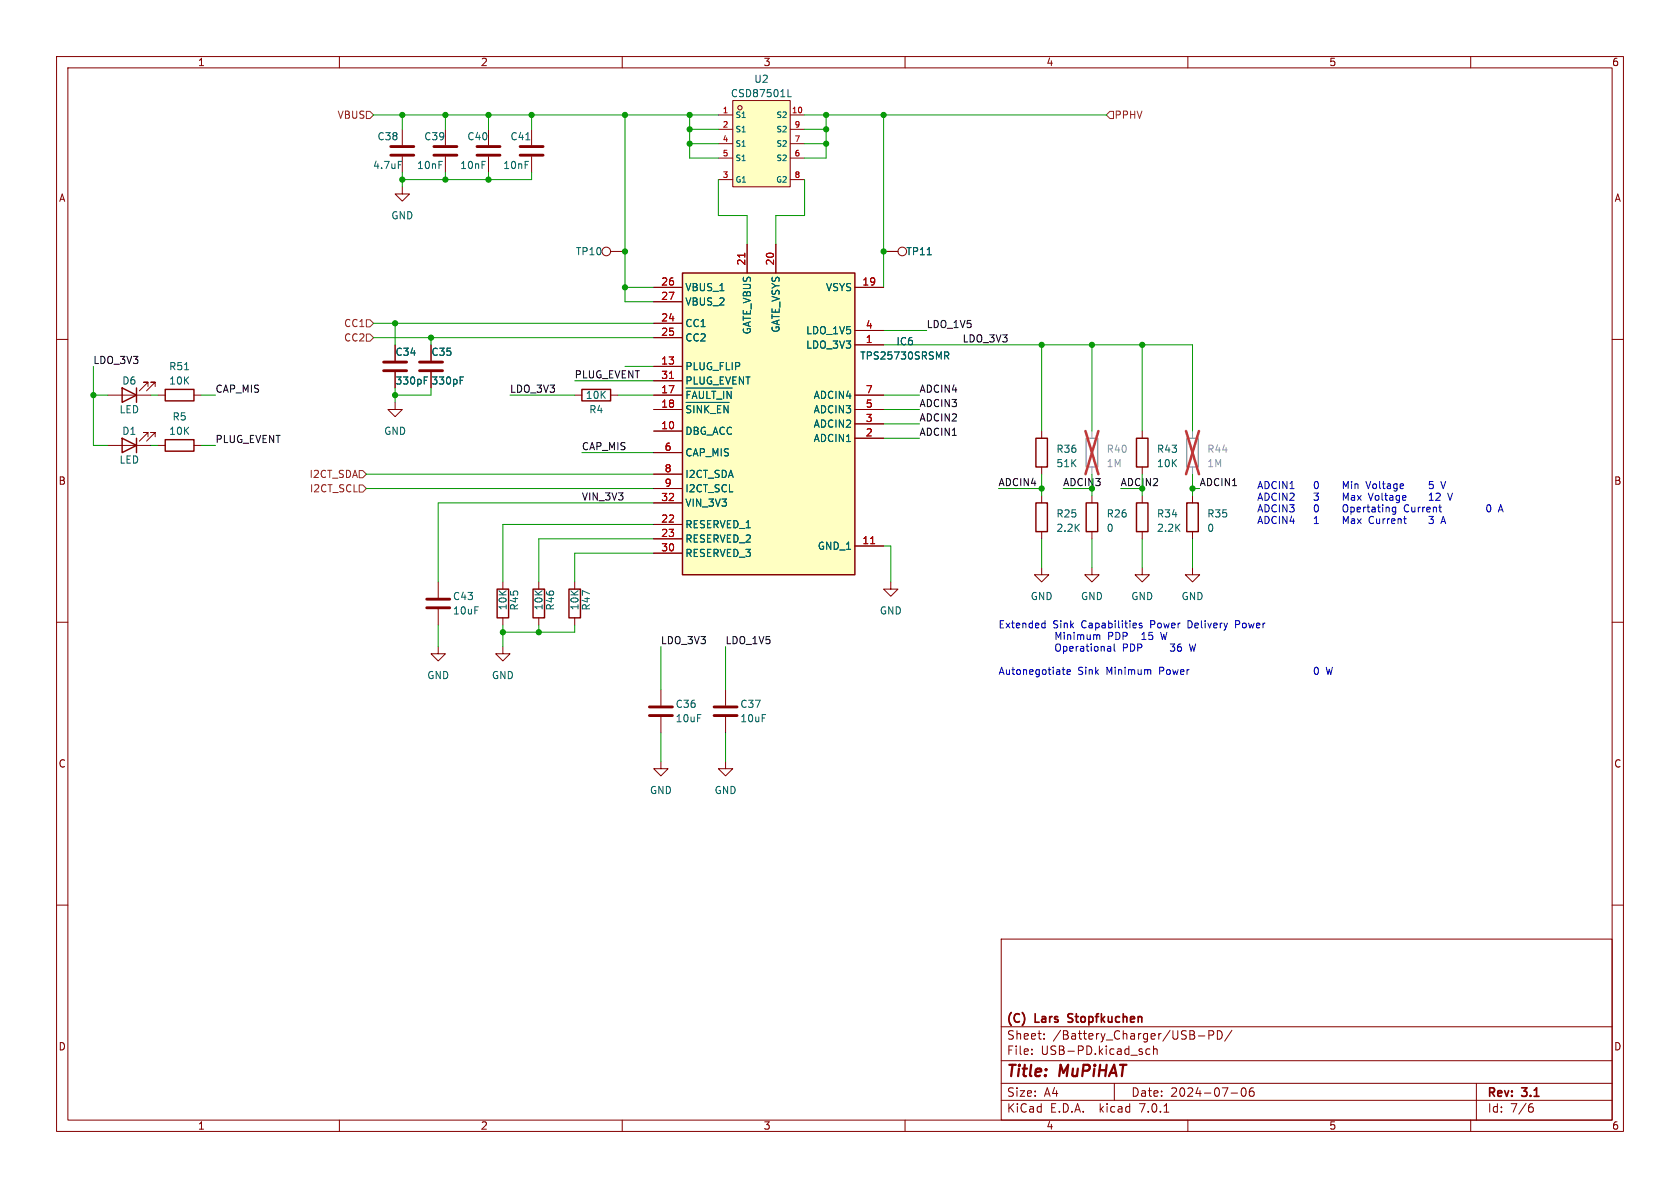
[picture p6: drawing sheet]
<svg xmlns="http://www.w3.org/2000/svg" width="297mm" height="210mm" viewBox="0 0 297 210" stroke-linecap="round" stroke-linejoin="round" font-family="sans-serif">
<g fill="none" stroke="#840000" stroke-width=".18">
<path d="M10 10h277v190h-277zM12 12h273v186h-273zM60 10v2M110 10v2M129.5 17.8h10.2v15.2h-10.2zM160 10v2M210 10v2M260 10v2M71.1 33v1.3h1.3l-1.3 1.3-1.3-1.3h1.3M71.1 22.9v2.8M71.1 27.7v2.8M78.7 22.9v2.8"/>
<path d="M78.7 27.7v2.8M86.4 22.9v2.8M86.4 27.7v2.8M94 22.9v2.8M94 27.7v2.8M127 20.3h2.5M127 22.9h2.5M127 31.8h2.5M127 25.4h2.5M127 27.9h2.5M139.7 20.3h2.5M139.7 22.9h2.5"/>
<path d="M139.7 31.8h2.5M139.7 25.4h2.5M139.7 27.9h2.5M10 60h2M107.9 44.5h2.6M115.6 50.8h5M115.6 57.2h5M115.6 59.7h5M115.6 53.3h5M132.1 43.2v5.1M137.2 43.2v5.1M151.1 50.8h5.1"/>
<path d="M151.1 58.4h5.1M156.2 44.5h2.5M285 60h2M19 69.9h7.7M19 78.7h7.7M26.2 77.2v-.7h-.8h.8l-1.6 1.5M26.2 68.3v-.7h-.8h.8l-1.6 1.5M27.4 77.2v-.7h-.7h.7l-1.5 1.5M27.4 68.3v-.7h-.7h.7l-1.5 1.5M27.9 69.9h1.3M27.9 78.7h1.3M34.3 69.9h1.3"/>
<path d="M34.3 78.7h1.3M69.8 71.1v1.3h1.3l-1.3 1.3-1.2-1.3h1.2M69.8 61v2.8M69.8 65.8v2.8M76.2 61v2.8M76.2 65.8v2.8M101.6 69.9h1.3M107.9 69.9h1.3M115.6 76.2h5M115.6 64.8h5M115.6 69.9h5M115.6 72.4h5"/>
<path d="M115.6 67.3h5M151.1 61h5.1M151.1 69.9h5.1M151.1 72.4h5.1M151.1 77.5h5.1M151.1 74.9h5.1M184.1 76.2v1.3M201.9 76.2v1.3M115.6 92.7h5M115.6 95.3h5M115.6 97.8h5M115.6 88.9h5"/>
<path d="M115.6 80h5M115.6 83.8h5M115.6 86.4h5M151.1 96.5h5.1M184.1 82.6v1.2M184.1 87.6v1.3M184.1 94v1.3M193 87.6v1.3M193 94v1.3M201.9 82.6v1.2M201.9 87.6v1.3M201.9 94v1.3"/>
<path d="M210.8 87.6v1.3M210.8 94v1.3M10 110h2M77.5 114.3v1.3h1.2l-1.2 1.2-1.3-1.2h1.3M77.5 102.9v2.8M77.5 107.7v2.8M88.9 114.3v1.3h1.3l-1.3 1.2-1.3-1.2h1.3M88.9 102.9v1.2M88.9 109.2v1.3M95.2 102.9v1.2M95.2 109.2v1.3M101.6 102.9v1.2"/>
<path d="M101.6 109.2v1.3M157.5 102.9v1.2h1.2l-1.2 1.3-1.3-1.3h1.3M184.1 100.3v1.3h1.3l-1.3 1.3-1.2-1.3h1.2M193 100.3v1.3h1.3l-1.3 1.3-1.2-1.3h1.2M201.9 100.3v1.3h1.3l-1.3 1.3-1.2-1.3h1.2M210.8 100.3v1.3h1.3l-1.3 1.3-1.3-1.3h1.3M285 110h2M116.8 134.6v1.3h1.3l-1.3 1.3-1.2-1.3h1.2M116.8 121.9v2.8M116.8 126.7v2.8M128.3 134.6v1.3h1.2l-1.2 1.3-1.3-1.3h1.3M128.3 121.9v2.8"/>
<path d="M128.3 126.7v2.8M10 160h2M285 160h2M177 166h108v32h-108zM60 198v2M110 198v2M160 198v2M177 194.5h108M177 191.5h108M177 187.5h108M177 181.5h108M182.4 186.3v.1"/>
<path d="M182.4 185.5v.1M184.6 183.6v.1M184.6 182.8v.1M197 191.5v3M203.3 185.5l-.4-.1-.3 .3v.4l.1 .2h.6M203.9 185.5l.2-.1 .4 .1 .1 .9M203.9 184.9v1.5M205.8 196.6h.8M210 198v2M211.9 183.1h1.1M213.7 183l.7-.1 .2-.2-.1-.4-.2-.1h-.6v1.5M215.2 182.2a.76 .76 0 0 1 .9 .8 .76 .76 0 0 1-.9 .7z"/>
<path d="M217.6 193.2h1.2M217.8 182.1l-1.3 2M219.6 192.4l.2-.1a.81 .81 0 0 1 .6 .6 .81 .81 0 0 1-.3 .8l-.2 .1a.81 .81 0 0 1-.6-.6 .81 .81 0 0 1 .3-.8zM221.6 192.3a.59 .59 0 0 0-.7 .6v.6l.1 .2 .4 .1 .2-.1 .1-.5-.1-.3h-.5l-.2 .3M260 198v2M261 191.5v6.5M270.5 195.7h.4l.2 .3-.1 .5-.5 .1M270.9 195.1l-.4 .1"/>
<circle cx="130.8" cy="19.1" r=".38"/>
<circle cx="107.2" cy="44.4" r=".76"/>
<circle cx="159.5" cy="44.4" r=".76"/>
</g>
<g fill="none" stroke="#840000" stroke-width=".51">
<path d="M69.1 27.4h4.1M69.1 25.9h4.1M76.7 27.4h4.1M76.7 25.9h4.1M84.3 27.4h4.1M84.3 25.9h4.1M91.9 27.4h4.1M91.9 25.9h4.1M67.8 65.5h4.1M67.8 64h4.1M74.2 65.5h4M74.2 64h4"/>
<path d="M75.4 107.4h4.1M75.4 105.9h4.1M114.8 126.5h4.1M114.8 125h4.1M126.2 126.5h4.1M126.2 125h4.1"/>
</g>
<g fill="none" stroke="#840000" stroke-width=".25">
<path d="M120.6 48.3h30.5v53.3h-30.5zM21.6 77.5l2.5 1.2-2.5 1.3zM21.6 68.6l2.5 1.3-2.5 1.2zM24.1 68.6v2.5M24.1 77.5v2.5M29.2 68.8h5.1v2.1h-5.1zM29.2 77.7h5.1v2.1h-5.1zM102.9 68.8h5v2.1h-5zM183.1 77.5h2.1v5.1h-2.1zM200.9 77.5h2v5.1h-2zM183.1 88.9h2.1v5.1h-2.1zM192 88.9h2.1v5.1h-2.1z"/>
<path d="M200.9 88.9h2v5.1h-2zM209.8 88.9h2v5.1h-2zM87.9 104.1h2v5.1h-2zM94.2 104.1h2.1v5.1h-2.1zM100.6 104.1h2v5.1h-2z"/>
</g>
<g fill="none" stroke="#006464" stroke-width=".18">
<path d="M139.3 17.1h.6M70.4 28.5h.6M75 66.6h.6M81.4 66.6h.6M121.3 68.6h8.1M121.3 71.1h7.6M122.1 69.2h-.6v1.2M122.4 70.4l.4-1.2 .4 1.2M122.7 71.7v1.3M123.6 69.2v1M124 71.7v1.3l-.7-1.3v1.3M124.4 69.2v1"/>
<path d="M124.6 71.7v1.3M125 69.2v1.2M125.3 71.7l-.7 .7M125.8 69.2h.7M126.2 69.2v1.2M126.8 71.7v1.3M127.9 69.2v1.2M128.7 71.7v1.3l-.7-1.3v1.3M129.3 69.2v1.2l-.8-1.2v1.2M167 62.2h.5l.2 .2-.1 .4-.6 .1M167.3 62.9l.4 .6"/>
</g>
<path d="M192 77.5h2.1v5.1h-2.1zM209.8 77.5h2v5.1h-2z" fill="none" stroke="#a1a1a1" stroke-width=".25"/>
<path d="M193 76.2v1.3M210.8 76.2v1.3M193 82.6v1.2M210.8 82.6v1.2" fill="none" stroke="#a1a1a1" stroke-width=".18"/>
<path d="M191.9 76.2l2.3 7.6M194.2 76.2l-2.3 7.6M209.7 76.2l2.3 7.6M212 76.2l-2.3 7.6" fill="none" stroke="#eb3a3d" stroke-width=".46"/>
<g fill="#ffffc2" stroke="#ffffc2" stroke-width=".18">
<path d="M120.6 48.3h30.5v53.3h-30.5z"/>
<path d="M129.5 17.8h10.2v15.2h-10.2z"/>
<circle cx="130.8" cy="19.1" r=".38"/>
</g>
<path d="M131.7 44.8v.7M118.4 66.9h.7M153.9 96.1h.7" fill="none" stroke="#a90000" stroke-width=".18"/>
<path d="M64.8 19.7h.6l.6 .6-.6 .7h-.6zM196.2 19.7h.6v1.3h-.6l-.6-.7zM64.8 59.1h.6l.6 .6-.6 .6h-.6zM64.8 56.5h.6l.6 .7-.6 .6h-.6zM63.5 83.2h.6l.7 .6-.7 .7h-.6zM63.5 85.7h.6l.7 .7-.7 .6h-.6z" fill="none" stroke="#725600" stroke-width=".18"/>
<g fill="none" stroke="#0000c2" stroke-width=".18">
<path d="M237.5 86.4v-1.3l.4 .9 .4-.9v1.3M237.5 88.4v-1.2l.4 .9 .4-.9v1.2M237.5 92.6v-1.3l.4 .9 .4-.9v1.3M238.9 85.1v.1M238.9 85.5v.9M238.9 87.7h.5l.1 .7M238.9 91.8h.5l.1 .8M239.5 87.9l-.4 .1-.2 .1 .2 .3h.4M239.5 92l-.4 .1-.2 .2 .2 .3 .4-.1M239.5 85.5v.9M239.5 85.7l.2-.2 .3 .1 .1 .8M239.9 90.1l.6-.1v-.3h-.4l-.2 .1 .1 .6h.5"/>
<path d="M240 87.6l.6 .8M240 91.7l.6 .9M240.6 87.6l-.6 .8M240.6 91.7l-.6 .9M241.1 89.7v.8M241.4 89.7l-.3 .2M241.7 89.7h.4M241.8 89.2v1.1l.3 .2M242.6 89.7h.5v.8M243.1 90h-.4l-.2 .2 .2 .3 .4-.1M243.5 89.7h.5M243.7 89.2v1.1l.3 .2"/>
<path d="M244.4 89.7v.8M245 89.8l.2-.1h.3l.1 .8M245 89.7v.8M246.7 89.7h-.3l-.3 .2 .2 .5h.4M246.7 89.7v1.1M252.7 86.3l.5 .1M252.7 88.4h.7M252.7 87.5l.3-.3v1.2M253.3 85.1h-.6v.6l.5-.1M253.4 91.3l-.4 .5 .3 .1v.5l-.1 .2-.6-.2M253.9 87.3l.5-.1 .2 .3-.8 .9h.8M255.6 85.1l-.5 1.3"/>
<path d="M263 89.3l.1-.1a.68 .68 0 0 1 .5 .7 .68 .68 0 0 1-.5 .6l-.1-.1-.2-.4zM264.9 90.5l.4-1.3 .4 1.3M265 90.1h.6M184.4 110.1l.4 .1M184.8 109.7v1.3M184.8 110.9l-.4 .1M186.7 113.1v-1.3l.4 .9 .4-.9v1.3M186.7 114l.2-.2a.43 .43 0 0 1 .6 .5v.4a.42 .42 0 0 1-.4 .4 .42 .42 0 0 1-.5-.4zM187.8 118.4h.5M188 119l.3 .2M188 114.3h.4l.2 .2-.1 .5h-.5M188 114.3v1.2"/>
<path d="M188.1 111.8v.1M188.1 112.2v.9M188.6 118.8l.6-.1v-.3h-.4l-.2 .2 .1 .6h.5M188.7 112.2v.9M188.7 112.3l.2-.1 .3 .1 .1 .8M189.1 114.7l.6-.1v-.3h-.4l-.2 .1 .1 .6h.5M189.9 111.8v.1M189.9 112.2v.9M190.3 114.3v.8M190.5 112.3l.4-.1 .1 .2M190.5 112.2v.9M190.6 114.3l-.3 .2"/>
<path d="M191 112.4l.2-.2 .3 .1 .1 .8M191 112.4v.7M191 114.3h.5l.1 .8M191.6 114.6h-.4l-.2 .2 .2 .3 .4-.1M192 114.3h.5M192.2 112.2l.1 .8 .3 .1 .1-.2M192.2 113.8v1.1l.3 .2M192.7 112.2v.9M192.9 113.8v.2M192.9 114.3v.8M193.3 112.3l.4-.1 .2 .2M193.3 112.2v.9"/>
<path d="M193.5 114.4l.2-.1 .4 .1v.5l-.1 .1-.3 .1-.2-.1zM193.9 112.4l.2-.2 .3 .1v.8M193.9 112.4v.7M194.7 114.4l.2-.1h.3v.8M194.7 114.3v.8M195.8 114.3h.5l.1 .8M196.4 114.6h-.5l-.1 .2 .1 .3 .5-.1M197 113.8v1.1l.2 .2M201.9 110.2l-.3-.1-.2 .2v.2l.5 .1v.3h-.5M201.9 113.1h.7M203.1 112.9l.5 .2M203.1 111.8v.6l.5-.1"/>
<path d="M203.3 118.4l.1 .2v.6M210.3 113.8l.3 1.3 .2-.9 .3 .9 .3-1.3M232.5 118.1l.2-.1a.68 .68 0 0 1 .4 .6 .68 .68 0 0 1-.4 .6l-.2-.1-.2-.4zM234.5 118l.3 1.2 .2-.9 .3 .9 .3-1.2"/>
</g>
<g fill="none" stroke="#009600" stroke-width=".18">
<path d="M66 20.3h61M71.1 20.3v2.6M71.1 30.5v2.5M78.7 20.3v2.6M78.7 30.5v1.3M86.4 20.3v2.6M86.4 30.5v1.3M94 20.3v2.6M94 30.5v1.3h-22.9M110.5 20.3v33h5.1M121.9 20.3v7.6h5.1M121.9 22.9h5.1"/>
<path d="M121.9 25.4h5.1M127 31.8v6.3h5.1v5.1M142.2 20.3h53.4M142.2 31.8v6.3h-5v5.1M142.2 22.9h3.8M142.2 25.4h3.8M146 20.3v7.6h-3.8M156.2 20.3v30.5M66 57.2h49.6M66 59.7h49.6M69.8 57.2v3.8M76.2 59.7v1.3"/>
<path d="M110.5 50.8h5.1M156.2 58.4h7.6M16.5 69.9h2.5M16.5 64.8v13.9h2.5M26.7 69.9h1.2M26.7 78.7h1.2M35.6 69.9h2.5M35.6 78.7h2.5M69.8 68.6v2.5M76.2 68.6v1.3h-6.4M90.2 69.9h11.4M101.6 67.3h14"/>
<path d="M109.2 69.9h6.4M110.5 64.8h5.1M156.2 69.9h6.4M156.2 61h54.6v15.2M156.2 74.9h6.4M156.2 72.4h6.4M156.2 77.5h6.4M184.1 61v15.2M193 61v15.2M201.9 61v15.2M64.8 86.4h50.8M64.8 83.8h50.8"/>
<path d="M102.9 80h12.7M115.6 92.7h-26.7v10.2M115.6 95.3h-20.4v7.6M115.6 88.9h-38.1v14M115.6 97.8h-14v5.1M156.2 96.5h1.3v6.4M176.5 86.4h7.6M184.1 83.8v3.8M184.1 95.3v5M188 86.4h5M193 83.8v3.8M193 95.3v5"/>
<path d="M198.1 86.4h3.8M201.9 83.8v3.8M201.9 95.3v5M210.8 83.8v3.8M210.8 95.3v5M210.8 86.4h1.3M77.5 110.5v3.8M88.9 110.5v3.8M95.2 110.5v1.3M101.6 110.5v1.3h-12.7M116.8 114.3v7.6M128.3 114.3v7.6"/>
<path d="M116.8 129.5v5.1M128.3 129.5v5.1"/>
</g>
<g fill="#009600" stroke="#009600" stroke-width=".18">
<circle cx="78.7" cy="31.8" r=".46"/>
<circle cx="16.5" cy="69.9" r=".46"/>
<circle cx="69.8" cy="57.2" r=".46"/>
<circle cx="71.1" cy="31.8" r=".46"/>
<circle cx="71.1" cy="20.3" r=".46"/>
<circle cx="69.8" cy="69.9" r=".46"/>
<circle cx="193" cy="61" r=".46"/>
<circle cx="156.2" cy="20.3" r=".46"/>
<circle cx="146" cy="20.3" r=".46"/>
<circle cx="146" cy="22.9" r=".46"/>
<circle cx="146" cy="25.4" r=".46"/>
<circle cx="156.2" cy="44.5" r=".46"/>
<circle cx="76.2" cy="59.7" r=".46"/>
<circle cx="110.5" cy="44.5" r=".46"/>
<circle cx="110.5" cy="50.8" r=".46"/>
<circle cx="110.5" cy="20.3" r=".46"/>
<circle cx="121.9" cy="20.3" r=".46"/>
<circle cx="94" cy="20.3" r=".46"/>
<circle cx="86.4" cy="20.3" r=".46"/>
<circle cx="121.9" cy="22.9" r=".46"/>
<circle cx="121.9" cy="25.4" r=".46"/>
<circle cx="78.7" cy="20.3" r=".46"/>
<circle cx="86.4" cy="31.8" r=".46"/>
<circle cx="201.9" cy="86.4" r=".46"/>
<circle cx="201.9" cy="61" r=".46"/>
<circle cx="184.1" cy="61" r=".46"/>
<circle cx="210.8" cy="86.4" r=".46"/>
<circle cx="193" cy="86.4" r=".46"/>
<circle cx="184.1" cy="86.4" r=".46"/>
<circle cx="95.2" cy="111.8" r=".46"/>
<circle cx="88.9" cy="111.8" r=".46"/>
</g>
<g font-size="2.8" fill="#840000">
<text x="178" y="190.8">Title:</text>
<text x="187.4" y="190.8">MuPiHAT</text>
</g>
<g font-size="2.1" fill="#840000">
<text x="178" y="183.9">Sheet:</text>
<text x="178" y="181.1">(C)</text>
<text x="183.1" y="181.1">Lars</text>
<text x="186.2" y="183.9">/Battery_Charger/USB-PD/</text>
<text x="189.4" y="181.1">Stopfkuchen</text>
<text x="178" y="186.6">File:</text>
<text x="184" y="186.6">USB-PD.kicad_sch</text>
<text x="178" y="196.8">KiCad</text>
<text x="178" y="194">Size:</text>
<text x="184.6" y="194">A4</text>
<text x="185.7" y="196.8">E.D.A.</text>
<text x="194.4" y="196.8">kicad</text>
<text x="200" y="194">Date:</text>
<text x="201.5" y="196.8">7.0.1</text>
<text x="206.9" y="194">2024-07-06</text>
<text x="263" y="194.2">Rev:</text>
<text x="263" y="196.8">Id:</text>
<text x="267" y="196.8">7/6</text>
<text x="269.2" y="194.2">3.1</text>
</g>
<g font-size="1.8" fill="#840000">
<text x="35" y="11.8">1</text>
<text x="85" y="11.8">2</text>
<text x="135" y="11.8">3</text>
<text x="185" y="11.8">4</text>
<text x="235" y="11.8">5</text>
<text x="285" y="11.8">6</text>
<text x="10.4" y="35.8">A</text>
<text x="285.4" y="35.8">A</text>
<text x="10.3" y="85.8">B</text>
<text x="285.3" y="85.8">B</text>
<text x="10.3" y="135.8">C</text>
<text x="285.3" y="135.8">C</text>
<text x="10.3" y="185.8">D</text>
<text x="285.3" y="185.8">D</text>
<text x="35" y="199.8">1</text>
<text x="85" y="199.8">2</text>
<text x="135" y="199.8">3</text>
<text x="185" y="199.8">4</text>
<text x="235" y="199.8">5</text>
<text x="285" y="199.8">6</text>
</g>
<g font-size="1.8" fill="#006464">
<text x="129.1" y="17.3">CSD87501L</text>
<text x="133.3" y="14.8">U2</text>
<text x="66.7" y="25">C38</text>
<text x="74.9" y="25">C39</text>
<text x="82.6" y="25">C40</text>
<text x="90.2" y="25">C41</text>
<text x="65.9" y="30">4.7uF</text>
<text x="73.7" y="30">10nF</text>
<text x="81.3" y="30">10nF</text>
<text x="88.9" y="30">10nF</text>
<text x="69.1" y="38.9">GND</text>
<text x="101.7" y="45.3">TP10</text>
<text x="160.2" y="45.3">TP11</text>
<text x="121.2" y="51.6">VBUS_1</text>
<text x="145.9" y="51.6">VSYS</text>
<text x="121.2" y="58">CC1</text>
<text x="121.2" y="54.2">VBUS_2</text>
<text x="132.9" y="59.2" transform="rotate(-90 132.9 59.2)">GATE_VBUS</text>
<text x="138" y="58.9" transform="rotate(-90 138 58.9)">GATE_VSYS</text>
<text x="142.4" y="59.2">LDO_1V5</text>
<text x="29.8" y="65.6">R51</text>
<text x="69.9" y="63.1">C34</text>
<text x="76.2" y="63.1">C35</text>
<text x="121.2" y="65.6">PLUG_FLIP</text>
<text x="121.2" y="60.5">CC2</text>
<text x="142.4" y="61.8">LDO_3V3</text>
<text x="152" y="63.7">TPS25730SRSMR</text>
<text x="158.4" y="61.2">IC6</text>
<text x="21.6" y="68.1">D6</text>
<text x="29.8" y="68.1">10K</text>
<text x="69.9" y="68.1">330pF</text>
<text x="76.2" y="68.1">330pF</text>
<text x="103.5" y="70.7">10K</text>
<text x="121.2" y="71.3">~{FAULT_IN}</text>
<text x="121.2" y="68.1">PLUG_EVENT</text>
<text x="143.7" y="70.7">ADCIN4</text>
<text x="21.1" y="73.2">LED</text>
<text x="21.6" y="77">D1</text>
<text x="29.8" y="77">10K</text>
<text x="30.4" y="74.5">R5</text>
<text x="67.9" y="77">GND</text>
<text x="104.1" y="73.2">R4</text>
<text x="121.2" y="77">DBG_ACC</text>
<text x="121.2" y="73.8">~{SINK_EN}</text>
<text x="143.7" y="75.8">ADCIN2</text>
<text x="143.7" y="73.2">ADCIN3</text>
<text x="21.1" y="82.1">LED</text>
<text x="121.2" y="80.8">CAP_MIS</text>
<text x="143.7" y="78.3">ADCIN1</text>
<text x="186.7" y="80.2">R36</text>
<text x="186.7" y="82.7">51K</text>
<text x="204.5" y="80.2">R43</text>
<text x="204.5" y="82.7">10K</text>
<text x="121.2" y="89.7">VIN_3V3</text>
<text x="121.2" y="84.6">I2CT_SDA</text>
<text x="121.2" y="87.2">I2CT_SCL</text>
<text x="121.2" y="93.5">RESERVED_1</text>
<text x="186.7" y="91.6">R25</text>
<text x="186.7" y="94.2">2.2K</text>
<text x="195.6" y="91.6">R26</text>
<text x="195.6" y="94.2">0</text>
<text x="204.5" y="91.6">R34</text>
<text x="204.5" y="94.2">2.2K</text>
<text x="213.4" y="91.6">R35</text>
<text x="213.4" y="94.2">0</text>
<text x="121.2" y="96.1">RESERVED_2</text>
<text x="121.2" y="98.6">RESERVED_3</text>
<text x="144.4" y="97.3">GND_1</text>
<text x="80" y="106.2">C43</text>
<text x="89.7" y="107.9" transform="rotate(-90 89.7 107.9)">10K</text>
<text x="91.8" y="108" transform="rotate(-90 91.8 108)">R45</text>
<text x="96.1" y="107.9" transform="rotate(-90 96.1 107.9)">10K</text>
<text x="98.1" y="108" transform="rotate(-90 98.1 108)">R46</text>
<text x="102.4" y="107.9" transform="rotate(-90 102.4 107.9)">10K</text>
<text x="104.5" y="108" transform="rotate(-90 104.5 108)">R47</text>
<text x="182.2" y="106.2">GND</text>
<text x="191" y="106.2">GND</text>
<text x="199.9" y="106.2">GND</text>
<text x="208.8" y="106.2">GND</text>
<text x="80" y="108.8">10uF</text>
<text x="155.5" y="108.8">GND</text>
<text x="75.5" y="120.2">GND</text>
<text x="86.9" y="120.2">GND</text>
<text x="119.4" y="125.3">C36</text>
<text x="130.8" y="125.3">C37</text>
<text x="119.4" y="127.8">10uF</text>
<text x="130.8" y="127.8">10uF</text>
<text x="114.8" y="140.5">GND</text>
<text x="126.3" y="140.5">GND</text>
</g>
<g font-size="1.8" fill="#725600">
<text x="59.6" y="21.1">VBUS</text>
<text x="197" y="21.1">PPHV</text>
<text x="60.7" y="58">CC1</text>
<text x="60.7" y="60.5">CC2</text>
<text x="54.6" y="84.6">I2CT_SDA</text>
<text x="54.7" y="87.2">I2CT_SCL</text>
</g>
<g font-size="1.8" fill="#a90000">
<text x="131.8" y="47" transform="rotate(-90 131.8 47)">21</text>
<text x="136.9" y="47" transform="rotate(-90 136.9 47)">20</text>
<text x="116.8" y="50.5">26</text>
<text x="116.8" y="53.1">27</text>
<text x="152.4" y="50.5">19</text>
<text x="116.8" y="56.9">24</text>
<text x="116.8" y="59.4">25</text>
<text x="153" y="58.2">4</text>
<text x="116.8" y="64.5">13</text>
<text x="153" y="60.7">1</text>
<text x="116.8" y="69.6">17</text>
<text x="116.8" y="67.1">31</text>
<text x="153" y="69.6">7</text>
<text x="116.8" y="75.9">10</text>
<text x="116.8" y="72.1">18</text>
<text x="153" y="77.2">2</text>
<text x="153" y="74.7">3</text>
<text x="153" y="72.1">5</text>
<text x="117.4" y="79.8">6</text>
<text x="117.4" y="83.6">8</text>
<text x="116.8" y="88.6">32</text>
<text x="117.4" y="86.1">9</text>
<text x="116.8" y="92.5">22</text>
<text x="116.8" y="95">23</text>
<text x="116.8" y="97.5">30</text>
<text x="152.4" y="96.3">11</text>
</g>
<g font-size="1.8" fill="#0f0f0f">
<text x="163.8" y="58.1">LDO_1V5</text>
<text x="16.5" y="64.4">LDO_3V3</text>
<text x="170.2" y="60.6">LDO_3V3</text>
<text x="38.1" y="69.5">CAP_MIS</text>
<text x="90.2" y="69.5">LDO_3V3</text>
<text x="101.6" y="67">PLUG_EVENT</text>
<text x="162.6" y="69.5">ADCIN4</text>
<text x="162.6" y="74.6">ADCIN2</text>
<text x="162.6" y="72">ADCIN3</text>
<text x="162.6" y="77.1">ADCIN1</text>
<text x="38.1" y="78.4">PLUG_EVENT</text>
<text x="102.9" y="79.7">CAP_MIS</text>
<text x="102.9" y="88.6">VIN_3V3</text>
<text x="176.5" y="86">ADCIN4</text>
<text x="188" y="86">ADCIN3</text>
<text x="198.1" y="86">ADCIN2</text>
<text x="212.1" y="86">ADCIN1</text>
<text x="116.8" y="114">LDO_3V3</text>
<text x="128.3" y="114">LDO_1V5</text>
</g>
<g font-size="1.8" fill="#989898">
<text x="195.6" y="80.2">R40</text>
<text x="195.6" y="82.7">1M</text>
<text x="213.4" y="80.2">R44</text>
<text x="213.4" y="82.7">1M</text>
</g>
<g font-size="1.8" fill="#0000c2">
<text x="222.2" y="86.5">ADCIN1 0 Min</text>
<text x="222.2" y="88.6">ADCIN2 3 Max</text>
<text x="241.5" y="86.5">Voltage 5</text>
<text x="241.9" y="88.6">Voltage 12</text>
<text x="253.6" y="86.5">V</text>
<text x="255.3" y="88.6">V</text>
<text x="222.2" y="90.7">ADCIN3 0 Opertating</text>
<text x="222.2" y="92.7">ADCIN4 1 Max</text>
<text x="241.9" y="92.7">Current 3</text>
<text x="248.1" y="90.7">Current 0</text>
<text x="254.1" y="92.7">A</text>
<text x="176.5" y="111.2">Extended</text>
<text x="186.2" y="111.2">Sink</text>
<text x="191.2" y="111.2">Capabilities</text>
<text x="195.8" y="113.2">PDP 15</text>
<text x="203.5" y="111.2">Power</text>
<text x="204.1" y="113.2">W</text>
<text x="210.2" y="111.2">Delivery</text>
<text x="218.8" y="111.2">Power</text>
<text x="176.5" y="119.4">Autonegotiate</text>
<text x="190.6" y="119.4">Sink</text>
<text x="195.7" y="119.4">Minimum</text>
<text x="198.4" y="115.3">PDP 36</text>
<text x="205.1" y="119.4">Power</text>
<text x="206.7" y="115.3">W</text>
</g>
<g font-size="1.4" fill="#a90000">
<text x="127.7" y="20.1">1</text>
<text x="127.7" y="22.6">2</text>
<text x="139.9" y="20.1">10</text>
<text x="140.4" y="22.6">9</text>
<text x="127.7" y="25.1">4</text>
<text x="127.7" y="27.7">5</text>
<text x="140.4" y="27.7">6</text>
<text x="140.4" y="25.1">7</text>
<text x="127.7" y="31.5">3</text>
<text x="140.4" y="31.5">8</text>
</g>
<g font-size="1.4" fill="#006464">
<text x="130" y="21">S1</text>
<text x="130" y="23.6">S1</text>
<text x="137.1" y="21">S2</text>
<text x="137.1" y="23.6">S2</text>
<text x="130" y="26.1">S1</text>
<text x="130" y="28.6">S1</text>
<text x="137.1" y="28.6">S2</text>
<text x="137.1" y="26.1">S2</text>
<text x="130" y="32.4">G1</text>
<text x="137.1" y="32.4">G2</text>
</g>
</svg>
